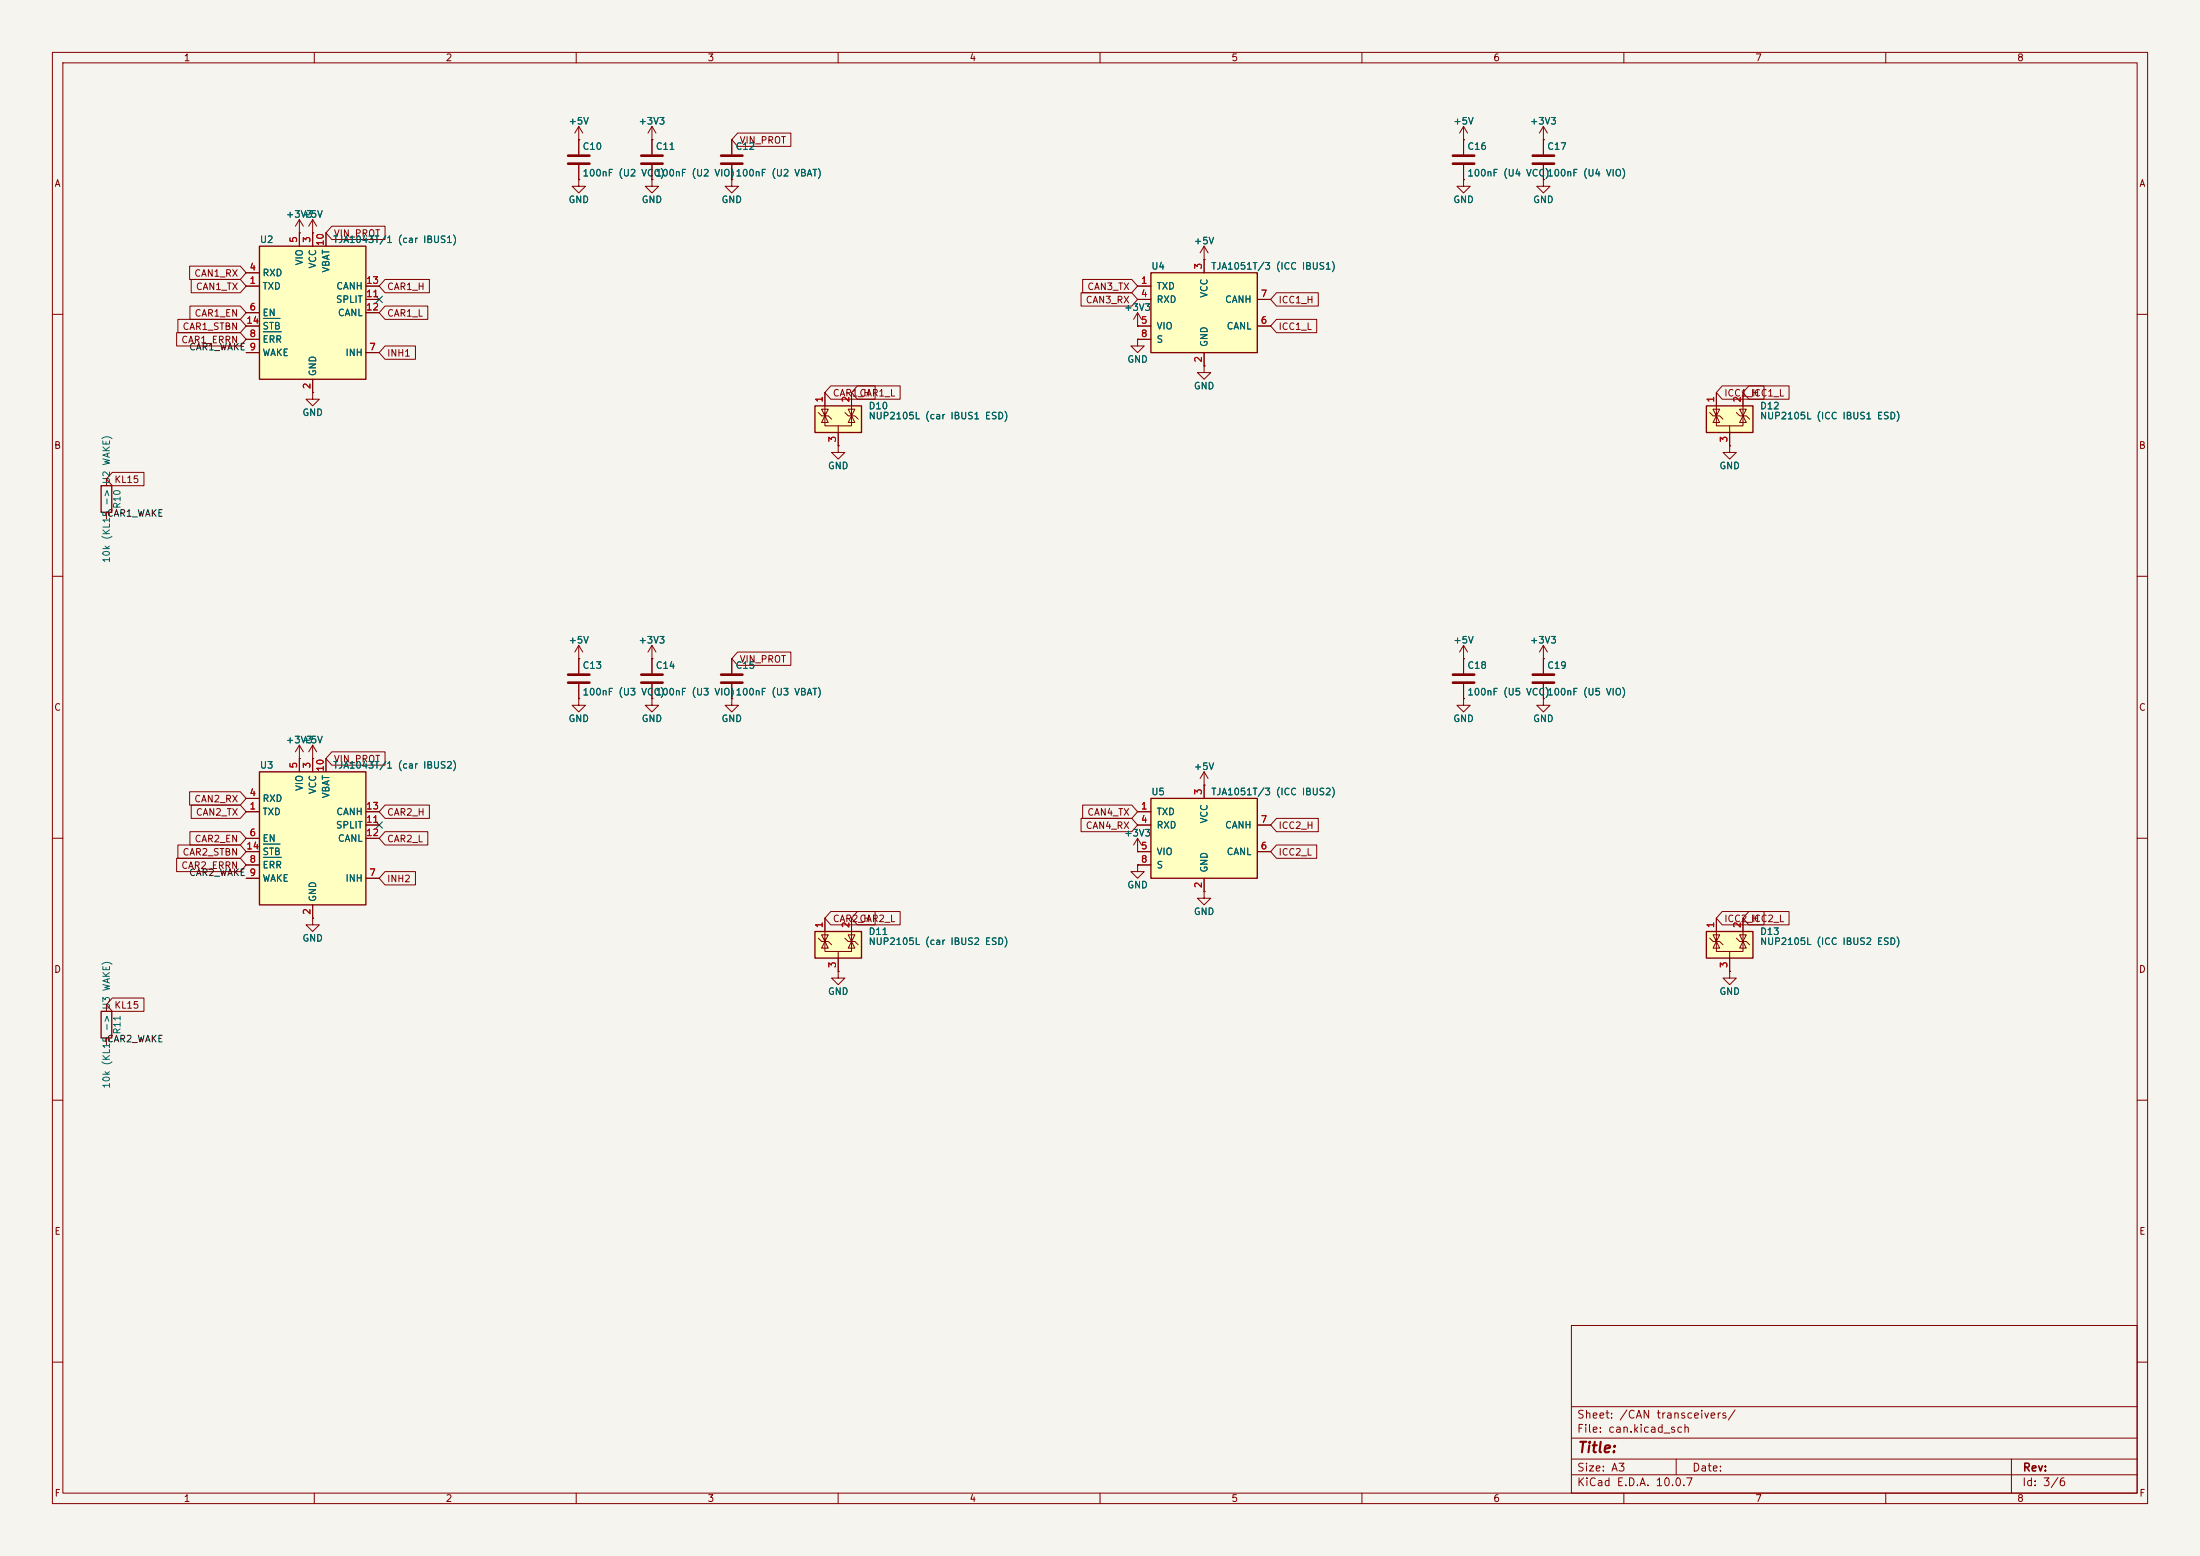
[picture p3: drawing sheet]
<svg xmlns="http://www.w3.org/2000/svg" width="420mm" height="297mm" viewBox="0 0 420 297" stroke-linecap="round" stroke-linejoin="round" font-family="sans-serif">
<path d="M0 0h420v297h-420z" fill="#f5f4ef" stroke="#f5f4ef" stroke-width=".19"/>
<g fill="none" stroke="#840000" stroke-width=".19">
<path d="M10 10h400v277h-400zM12 12h396v273h-396zM60 10v2M110 10v2M160 10v2M210 10v2M260 10v2M310 10v2M360 10v2M139.7 34.3v1.3h1.3l-1.3 1.2-1.3-1.2h1.3M139.7 34.3h.1M279.4 26.7h.1"/>
<path d="M279.4 24.1l-.8 1.3M279.4 24.1l.8 1.3M279.4 24.1v2.6M10 60h2M408 60h2M20.3 91.4v1.3M20.3 97.8v1.3M10 110h2M408 110h2M10 160h2M57.1 144.8h.1M57.1 142.2l-.7 1.3"/>
<path d="M57.1 142.2l.8 1.3M57.1 142.2v2.6M408 160h2M20.3 191.8v1.2M20.3 198.1v1.3M10 210h2M408 210h2M300 253h108v32h-108zM10 260h2M300 278.5h108M300 274.5h108M300 268.5h108"/>
<path d="M320 278.5v3M384 278.5v6.5M408 260h2M60 285v2M110 285v2M160 285v2M210 285v2M260 285v2M300 281.5h108M310 285v2M360 285v2"/>
</g>
<path d="M19.3 92.7h2v5.1h-2zM19.3 193h2v5.1h-2z" fill="none" stroke="#840000" stroke-width=".25"/>
<path d="M49.5 147.3h20.3v25.4h-20.3z" fill="#ffffc2"/>
<path d="M49.5 147.3h20.3v25.4h-20.3z" fill="none" stroke="#840000" stroke-width=".25"/>
<g fill="none" stroke="#840000" stroke-width=".19">
<path d="M110.5 34.3v1.3h1.3l-1.3 1.2-1.3-1.2h1.3M110.5 34.3h.1M110.5 26.7h.1M110.5 24.1v5.4M110.5 31.5v2.8M110.5 24.1l-.8 1.3M110.5 24.1l.8 1.3M124.5 34.3v1.3h1.2l-1.2 1.2-1.3-1.2h1.3M124.5 34.3h.1M124.5 26.7h.1M124.5 24.1v5.4M124.5 31.5v2.8"/>
<path d="M124.5 24.1l-.8 1.3M124.5 24.1l.7 1.3M139.7 26.7v2.8M139.7 31.5v2.8M47 154.9h2.5M47 152.4h2.5M57.1 144.8v2.5M59.7 144.8v2.5M62.2 144.8v2.5M69.8 154.9h2.6M69.8 157.5h2.6M47 160h2.5"/>
<path d="M47 167.6h2.5M47 165.1h2.5M47 162.6h2.5M59.7 175.3v1.2h1.3l-1.3 1.3-1.3-1.3h1.3M59.7 175.3h.1M59.7 172.7v2.6M69.8 160h2.6M69.8 167.6h2.6"/>
</g>
<path d="M50.3 163.7h3.4M50.3 161.1h3.2" fill="none" stroke="#006464" stroke-width=".19"/>
<path d="M108.5 29.7h4M108.5 31.2h4M122.4 29.7h4.1M122.4 31.2h4.1M137.7 29.7h4M137.7 31.2h4" fill="none" stroke="#840000" stroke-width=".51"/>
<path d="M155.6 77.5h8.9v5.1h-8.9z" fill="#ffffc2"/>
<path d="M155.6 77.5h8.9v5.1h-8.9z" fill="none" stroke="#840000" stroke-width=".25"/>
<path d="M156.2 78.7l.6 .7h1.3l.6 .6M157.5 79.4v1.9h5.1v-1.9M157.5 79.4l.6 1.2h-1.3zM157.5 78.7v.7l.6-1.3h-1.3l.7 1.3M157.5 74.9v4.5M161.3 78.7l.6 .7h1.3l.6 .6M161.9 78.1h1.3l-.6 1.3zM162.6 79.4l.6 1.2h-1.3zM162.6 74.9v4.5M160 85.1v1.3h1.3l-1.3 1.2-1.3-1.2h1.3M160 85.1h.1M160 81.3v3.8" fill="none" stroke="#840000" stroke-width=".19"/>
<path d="M155.6 177.8h8.9v5.1h-8.9z" fill="#ffffc2"/>
<path d="M155.6 177.8h8.9v5.1h-8.9z" fill="none" stroke="#840000" stroke-width=".25"/>
<g fill="none" stroke="#840000" stroke-width=".19">
<path d="M330.2 85.1v1.3h1.3l-1.3 1.2-1.3-1.2h1.3M330.2 85.1h.1M110.5 133.4v1.2h1.3l-1.3 1.3-1.3-1.3h1.3M110.5 133.4h.1M110.5 125.7h.1M110.5 123.2v5.3M110.5 130.6v2.8M110.5 123.2l-.8 1.3M110.5 123.2l.8 1.3M124.5 125.7h.1M124.5 133.4v1.2h1.2l-1.2 1.3-1.3-1.3h1.3M124.5 133.4h.1"/>
<path d="M124.5 123.2l-.8 1.3M124.5 123.2l.7 1.3M124.5 123.2v5.3M124.5 130.6v2.8M139.7 133.4v1.2h1.3l-1.3 1.3-1.3-1.3h1.3M139.7 133.4h.1M139.7 125.7v2.8M139.7 130.6v2.8M156.2 179.1l.6 .6h1.3l.6 .6M157.5 179.7v1.9h5.1v-1.9M157.5 179.7l.6 1.3h-1.3zM157.5 179.1v.6l.6-1.3h-1.3l.7 1.3"/>
<path d="M157.5 175.3v4.4M161.3 179.1l.6 .6h1.3l.6 .6M161.9 178.4h1.3l-.6 1.3zM162.6 179.7l.6 1.3h-1.3zM162.6 175.3v4.4M160 185.4v1.3h1.3l-1.3 1.3-1.3-1.3h1.3M160 185.4h.1M160 181.6v3.8M330.2 185.4v1.3h1.3l-1.3 1.3-1.3-1.3h1.3M330.2 185.4h.1"/>
</g>
<path d="M108.5 128.8h4M108.5 130.3h4M122.4 128.8h4.1M122.4 130.3h4.1M137.7 128.8h4M137.7 130.3h4" fill="none" stroke="#840000" stroke-width=".51"/>
<path d="M325.8 177.8h8.8v5.1h-8.8z" fill="#ffffc2"/>
<path d="M325.8 177.8h8.8v5.1h-8.8z" fill="none" stroke="#840000" stroke-width=".25"/>
<path d="M326.4 179.1l.6 .6h1.3l.6 .6M327.7 179.7v1.9h5v-1.9M327.7 179.7l.6 1.3h-1.3zM327.7 179.1v.6l.6-1.3h-1.3l.7 1.3M327.7 175.3v4.4M331.5 179.1l.6 .6h1.3l.6 .6M332.1 178.4h1.3l-.7 1.3zM332.7 179.7l.7 1.3h-1.3zM332.7 175.3v4.4M330.2 181.6v3.8" fill="none" stroke="#840000" stroke-width=".19"/>
<path d="M325.8 77.5h8.8v5.1h-8.8z" fill="#ffffc2"/>
<path d="M325.8 77.5h8.8v5.1h-8.8z" fill="none" stroke="#840000" stroke-width=".25"/>
<path d="M59.7 74.9v1.3h1.3l-1.3 1.3-1.3-1.3h1.3M59.7 74.9h.1M326.4 78.7l.6 .7h1.3l.6 .6M327.7 79.4v1.9h5v-1.9M327.7 79.4l.6 1.2h-1.3zM327.7 78.7v.7l.6-1.3h-1.3l.7 1.3M327.7 74.9v4.5M331.5 78.7l.6 .7h1.3l.6 .6M332.1 78.1h1.3l-.7 1.3zM332.7 79.4l.7 1.2h-1.3zM332.7 74.9v4.5M330.2 81.3v3.8" fill="none" stroke="#840000" stroke-width=".19"/>
<path d="M49.5 47h20.3v25.4h-20.3z" fill="#ffffc2"/>
<path d="M49.5 47h20.3v25.4h-20.3z" fill="none" stroke="#840000" stroke-width=".25"/>
<g fill="none" stroke="#840000" stroke-width=".19">
<path d="M47 54.6h2.5M47 52.1h2.5M47 59.7h2.5M57.1 44.5h.1M57.1 41.9v5.1M57.1 41.9l-.7 1.3M57.1 41.9l.8 1.3M59.7 44.5h.1M59.7 41.9v5.1M59.7 41.9l-.8 1.3M59.7 41.9l.8 1.3M62.2 44.5v2.5"/>
<path d="M69.8 54.6h2.6M69.8 59.7h2.6M69.8 57.2h2.6M217.2 59.7l-.8 1.3M217.2 59.7l.7 1.3M217.2 59.7v2.5M229.9 49.5h.1M229.9 47l-.8 1.3M229.9 47l.7 1.3M229.9 47v2.5M47 67.3h2.5M47 64.8h2.5"/>
<path d="M47 62.2h2.5M59.7 72.4v2.5M69.8 67.3h2.6M217.2 64.8v1.2h1.2l-1.2 1.3-1.3-1.3h1.3M217.2 64.8h.1M217.2 62.2h.1M229.9 69.9v1.2h1.2l-1.2 1.3-1.3-1.3h1.3M229.9 69.9h.1M279.4 125.7h.1M279.4 133.4v1.2h1.3l-1.3 1.3-1.3-1.3h1.3M279.4 133.4h.1M279.4 123.2l-.8 1.3"/>
<path d="M279.4 123.2l.8 1.3M279.4 123.2v5.3M279.4 130.6v2.8M294.6 125.7h.1M294.6 133.4v1.2h1.3l-1.3 1.3-1.2-1.3h1.2M294.6 133.4h.1M294.6 123.2v5.3M294.6 130.6v2.8M294.6 123.2l-.7 1.3M294.6 123.2l.8 1.3"/>
</g>
<path d="M50.3 63.3h3.4M50.3 60.8h3.2" fill="none" stroke="#006464" stroke-width=".19"/>
<path d="M277.4 128.8h4M277.4 130.3h4M292.6 128.8h4.1M292.6 130.3h4.1" fill="none" stroke="#840000" stroke-width=".51"/>
<path d="M219.7 52.1h20.3v15.2h-20.3z" fill="#ffffc2"/>
<path d="M219.7 52.1h20.3v15.2h-20.3z" fill="none" stroke="#840000" stroke-width=".25"/>
<path d="M294.6 34.3v1.3h1.3l-1.3 1.2-1.2-1.2h1.2M294.6 34.3h.1M217.2 54.6h2.5M217.2 57.2h2.5M229.9 49.5v2.6M240 57.2h2.6M217.2 62.2h2.5M217.2 64.8h2.5M229.9 67.3v2.6M240 62.2h2.6" fill="none" stroke="#840000" stroke-width=".19"/>
<path d="M219.7 152.4h20.3v15.2h-20.3z" fill="#ffffc2"/>
<path d="M219.7 152.4h20.3v15.2h-20.3z" fill="none" stroke="#840000" stroke-width=".25"/>
<g fill="none" stroke="#840000" stroke-width=".19">
<path d="M110.5 26.7h.1M110.5 34.3h.1M110.5 26.7v2.8M110.5 31.5v2.8M124.5 26.7h.1M124.5 34.3h.1M124.5 26.7v2.8M124.5 31.5v2.8M139.7 34.3h.1M139.7 26.7v2.8M139.7 31.5v2.8M140.8 25.4h10.2v2.5h-10.2l-1.1-1.2z"/>
<path d="M279.4 34.3v1.3h1.3l-1.3 1.2-1.3-1.2h1.3M279.4 34.3h.1M279.4 26.7h.1M279.4 26.7v2.8M279.4 31.5v2.8M294.6 26.7h.1M294.6 34.3h.1M294.6 24.1l-.7 1.3M294.6 24.1l.8 1.3M294.6 24.1v5.4M294.6 31.5v2.8M36.2 50.8h9.7l1.1 1.3-1.1 1.2h-9.7z"/>
<path d="M36.3 58.4h9.6l1.1 1.3-1.1 1.3h-9.6zM36.5 53.3h9.4l1.1 1.3-1.1 1.3h-9.4zM47 54.6h2.5M47 52.1h2.5M47 59.7h2.5M57.1 44.5h.1M57.1 44.5v2.5M59.7 44.5h.1M59.7 44.5v2.5M62.2 44.5v2.5M63.3 43.2h10.2v2.5h-10.2l-1.1-1.2zM69.8 54.6h2.6"/>
<path d="M69.8 59.7h2.6M69.8 57.2h2.6M73.5 53.3h8.5v2.6h-8.5l-1.1-1.3zM73.5 58.4h8.2v2.6h-8.2l-1.1-1.3zM206.4 55.9h9.7l1.1 1.3-1.1 1.2h-9.7zM206.7 53.3h9.4l1.1 1.3-1.1 1.3h-9.4zM217.2 54.6h2.5M217.2 57.2h2.5M229.9 49.5h.1M229.9 49.5v2.6M240 57.2h2.6M243.7 55.9h8v2.5h-8l-1.1-1.2z"/>
<path d="M33.7 63.5h12.2l1.1 1.3-1.1 1.2h-12.2zM34 61h11.9l1.1 1.2-1.1 1.3h-11.9zM47 67.3h2.5M47 64.8h2.5M47 62.2h2.5M59.7 74.9h.1M59.7 72.4v2.5M69.8 67.3h2.6M73.5 66h5.8v2.6h-5.8l-1.1-1.3zM157.5 74.9v2.6M158.6 73.7h8.5v2.5h-8.5l-1.1-1.3zM162.6 74.9v2.6"/>
<path d="M163.7 73.7h8.1v2.5h-8.1l-1.1-1.3zM217.2 62.2h.1M217.2 64.8h.1M217.2 64.8h2.5M217.2 62.2h2.5M229.9 69.9h.1M229.9 67.3v2.6M240 62.2h2.6M243.7 61h7.7v2.5h-7.7l-1.1-1.3zM327.7 74.9v2.6M328.8 73.7h8v2.5h-8l-1.1-1.3zM332.7 74.9v2.6"/>
<path d="M333.9 73.7h7.6v2.5h-7.6l-1.2-1.3zM21.4 90.2h6.1v2.5h-6.1l-1.1-1.3zM160 85.1h.1M160 82.6v2.5M330.2 85.1h.1M330.2 82.6v2.5M110.5 125.7h.1M110.5 133.4h.1M110.5 125.7v2.8M110.5 130.6v2.8M124.5 133.4h.1M124.5 125.7h.1"/>
<path d="M124.5 125.7v2.8M124.5 130.6v2.8M139.7 133.4h.1M139.7 125.7v2.8M139.7 130.6v2.8M140.8 124.5h10.2v2.5h-10.2l-1.1-1.3zM279.4 125.7h.1M279.4 133.4h.1M279.4 125.7v2.8M279.4 130.6v2.8M294.6 125.7h.1M294.6 133.4h.1"/>
<path d="M294.6 125.7v2.8M294.6 130.6v2.8M36.2 151.1h9.7l1.1 1.3-1.1 1.3h-9.7zM36.3 158.7h9.6l1.1 1.3-1.1 1.3h-9.6zM36.5 153.7h9.4l1.1 1.2-1.1 1.3h-9.4zM47 154.9h2.5M47 152.4h2.5M57.1 144.8h.1M57.1 144.8v2.5M59.7 144.8h.1M59.7 142.2l-.8 1.3M59.7 142.2l.8 1.3"/>
<path d="M59.7 142.2v5.1M62.2 144.8v2.5M63.3 143.5h10.2v2.6h-10.2l-1.1-1.3zM69.8 154.9h2.6M69.8 157.5h2.6M73.5 153.7h8.5v2.5h-8.5l-1.1-1.3zM73.5 158.7h8.2v2.6h-8.2l-1.1-1.3zM206.4 156.2h9.7l1.1 1.3-1.1 1.3h-9.7zM206.7 153.7h9.4l1.1 1.2-1.1 1.3h-9.4zM217.2 154.9h2.5M217.2 157.5h2.5M229.9 149.9h.1"/>
<path d="M229.9 147.3v5.1M229.9 147.3l-.8 1.3M229.9 147.3l.7 1.3M240 157.5h2.6M243.7 156.2h8v2.6h-8l-1.1-1.3zM33.7 163.8h12.2l1.1 1.3-1.1 1.3h-12.2zM34 161.3h11.9l1.1 1.3-1.1 1.2h-11.9zM47 162.6h2.5M47 165.1h2.5M47 160h2.5M47 167.6h2.5M59.7 175.3h.1"/>
<path d="M59.7 172.7v2.6M69.8 160h2.6M69.8 167.6h2.6M73.5 166.4h5.8v2.5h-5.8l-1.1-1.3zM157.5 175.3v2.5M158.6 174h8.5v2.5h-8.5l-1.1-1.2zM162.6 175.3v2.5M163.7 174h8.1v2.5h-8.1l-1.1-1.2zM217.2 162.6h.1M217.2 165.1v1.3h1.2l-1.2 1.2-1.3-1.2h1.3M217.2 165.1h.1M217.2 162.6h2.5"/>
<path d="M217.2 165.1h2.5M217.2 160l-.8 1.3M217.2 160l.7 1.3M217.2 160v2.6M229.9 170.2v1.3h1.2l-1.2 1.2-1.3-1.2h1.3M229.9 170.2h.1M229.9 167.6v2.6M240 162.6h2.6M243.7 161.3h7.7v2.5h-7.7l-1.1-1.2zM327.7 175.3v2.5M328.8 174h8v2.5h-8l-1.1-1.2zM332.7 175.3v2.5"/>
<path d="M333.9 174h7.6v2.5h-7.6l-1.2-1.2zM21.4 190.5h6.1v2.5h-6.1l-1.1-1.2zM160 185.4h.1M160 182.9v2.5M330.2 185.4h.1M330.2 182.9v2.5"/>
</g>
<path d="M277.4 29.7h4M277.4 31.2h4M292.6 29.7h4.1M292.6 31.2h4.1" fill="none" stroke="#840000" stroke-width=".51"/>
<path d="M71.8 56.5l1.2 1.3M73 56.5l-1.2 1.3M71.8 156.9l1.2 1.2M73 156.9l-1.2 1.2" fill="none" stroke="#000084" stroke-width=".19"/>
<path d="M50.3 63.3h3.4M50.3 60.8h3.2M50.3 163.7h3.4M50.3 161.1h3.2" fill="none" stroke="#006464" stroke-width=".19"/>
<text font-size="2" fill="#840000" x="301" y="277.8">Title:</text>
<g font-size="1.5" fill="#840000">
<text x="300.9" y="273.8">File: can.kicad_sch</text>
<text x="300.9" y="271.1">Sheet: /CAN transceivers/</text>
<text x="300.9" y="281.2">Size: A3</text>
<text x="322.9" y="281.2">Date:</text>
<text x="386" y="281.2">Rev:</text>
<text x="300.9" y="284">KiCad E.D.A. 10.0.7</text>
<text x="385.9" y="284">Id: 3/6</text>
</g>
<g font-size="1.3" fill="#840000">
<text x="35" y="12">1</text>
<text x="85" y="12">2</text>
<text x="135" y="12">3</text>
<text x="185" y="12">4</text>
<text x="235" y="12">5</text>
<text x="285" y="12">6</text>
<text x="335" y="12">7</text>
<text x="385" y="12">8</text>
<text x="141.1" y="27.7">VIN_PROT</text>
<text x="10.3" y="36">A</text>
<text x="408.3" y="36">A</text>
<text x="63.6" y="45.5">VIN_PROT</text>
<text x="37" y="53.1">CAN1_RX</text>
<text x="37.3" y="55.7">CAN1_TX</text>
<text x="73.8" y="55.7">CAR1_H</text>
<text x="207.2" y="58.2">CAN3_RX</text>
<text x="207.5" y="55.7">CAN3_TX</text>
<text x="244" y="58.2">ICC1_H</text>
<text x="34.5" y="65.8">CAR1_ERRN</text>
<text x="34.8" y="63.3">CAR1_STBN</text>
<text x="37" y="60.7">CAR1_EN</text>
<text x="73.8" y="60.7">CAR1_L</text>
<text x="244" y="63.3">ICC1_L</text>
<text x="73.8" y="68.4">INH1</text>
<text x="158.9" y="76">CAR1_H</text>
<text x="164" y="76">CAR1_L</text>
<text x="329.1" y="76">ICC1_H</text>
<text x="334.1" y="76">ICC1_L</text>
<text x="10.2" y="86">B</text>
<text x="408.2" y="86">B</text>
<text x="21.7" y="92.5">KL15</text>
<text x="141.1" y="126.8">VIN_PROT</text>
<text x="10.2" y="136">C</text>
<text x="408.2" y="136">C</text>
<text x="63.6" y="145.8">VIN_PROT</text>
<text x="37" y="153.5">CAN2_RX</text>
<text x="37.3" y="156">CAN2_TX</text>
<text x="73.8" y="156">CAR2_H</text>
<text x="207.5" y="156">CAN4_TX</text>
<text x="37" y="161.1">CAR2_EN</text>
<text x="73.8" y="161.1">CAR2_L</text>
<text x="207.2" y="158.5">CAN4_RX</text>
<text x="244" y="158.5">ICC2_H</text>
<text x="34.5" y="166.2">CAR2_ERRN</text>
<text x="34.8" y="163.6">CAR2_STBN</text>
<text x="244" y="163.6">ICC2_L</text>
<text x="73.8" y="168.7">INH2</text>
<text x="158.9" y="176.3">CAR2_H</text>
<text x="164" y="176.3">CAR2_L</text>
<text x="329.1" y="176.3">ICC2_H</text>
<text x="334.1" y="176.3">ICC2_L</text>
<text x="10.2" y="186">D</text>
<text x="408.2" y="186">D</text>
<text x="21.7" y="192.8">KL15</text>
<text x="10.3" y="236">E</text>
<text x="408.3" y="236">E</text>
<text x="10.3" y="286">F</text>
<text x="35" y="287">1</text>
<text x="85" y="287">2</text>
<text x="135" y="287">3</text>
<text x="185" y="287">4</text>
<text x="235" y="287">5</text>
<text x="285" y="287">6</text>
<text x="335" y="287">7</text>
<text x="385" y="287">8</text>
<text x="408.3" y="286">F</text>
</g>
<g font-size="1.3" fill="#006464">
<text x="108.4" y="24.1">+5V</text>
<text x="111.1" y="28.9">C10</text>
<text x="121.8" y="24.1">+3V3</text>
<text x="125.1" y="28.9">C11</text>
<text x="140.3" y="28.9">C12</text>
<text x="277.3" y="24.1">+5V</text>
<text x="280" y="28.9">C16</text>
<text x="292" y="24.1">+3V3</text>
<text x="295.3" y="28.9">C17</text>
<text x="111.1" y="34">100nF (U2 VCC)</text>
<text x="125.1" y="34">100nF (U2 VIO)100nF (U2 VBAT)</text>
<text x="280" y="34">100nF (U4 VCC)</text>
<text x="295.3" y="34">100nF (U4 VIO)</text>
<text x="54.5" y="41.9">+3V3</text>
<text x="57.6" y="41.9">+5V</text>
<text x="108.4" y="39.1">GND</text>
<text x="122.4" y="39.1">GND</text>
<text x="137.6" y="39.1">GND</text>
<text x="277.3" y="39.1">GND</text>
<text x="292.6" y="39.1">GND</text>
<text x="49.5" y="46.7">U2</text>
<text x="63.5" y="46.7">TJA1043T/1 (car IBUS1)</text>
<text x="227.8" y="46.9">+5V</text>
<text x="50" y="53">RXD</text>
<text x="58.1" y="50.7" transform="rotate(-90 58.1 50.7)">VIO</text>
<text x="60.7" y="51.4" transform="rotate(-90 60.7 51.4)">VCC</text>
<text x="63.2" y="52.1" transform="rotate(-90 63.2 52.1)">VBAT</text>
<text x="219.7" y="51.8">U4</text>
<text x="231.1" y="51.8">TJA1051T/3 (ICC IBUS1)</text>
<text x="50" y="55.6">TXD</text>
<text x="64" y="58.1">SPLIT</text>
<text x="64.1" y="55.6">CANH</text>
<text x="214.5" y="59.6">+3V3</text>
<text x="220.7" y="55.6">TXD</text>
<text x="220.7" y="58.1">RXD</text>
<text x="230.8" y="56.9" transform="rotate(-90 230.8 56.9)">VCC</text>
<text x="233.8" y="58.1">CANH</text>
<text x="50" y="60.7">EN</text>
<text x="50" y="65.7">ERR</text>
<text x="50" y="63.2">STB</text>
<text x="64.4" y="60.7">CANL</text>
<text x="220.7" y="63.2">VIO</text>
<text x="220.7" y="65.7">S</text>
<text x="234.1" y="63.2">CANL</text>
<text x="50" y="68.3">WAKE</text>
<text x="60.7" y="71.9" transform="rotate(-90 60.7 71.9)">GND</text>
<text x="65.8" y="68.3">INH</text>
<text x="215.1" y="69.5">GND</text>
<text x="230.8" y="66.3" transform="rotate(-90 230.8 66.3)">GND</text>
<text x="227.8" y="74.6">GND</text>
<text x="57.6" y="79.7">GND</text>
<text x="165.7" y="78.4">D10</text>
<text x="165.7" y="80.3">NUP2105L (car IBUS1 ESD)</text>
<text x="335.9" y="78.4">D12</text>
<text x="335.9" y="80.3">NUP2105L (ICC IBUS1 ESD)</text>
<text x="158" y="89.9">GND</text>
<text x="328.1" y="89.9">GND</text>
<text x="21.3" y="92.5" transform="rotate(-90 21.3 92.5)">U2 WAKE)</text>
<text x="23.3" y="97.2" transform="rotate(-90 23.3 97.2)">R10</text>
<text x="21.3" y="107.6" transform="rotate(-90 21.3 107.6)">10k (KL15 -&gt;</text>
<text x="108.4" y="123.1">+5V</text>
<text x="121.8" y="123.1">+3V3</text>
<text x="277.3" y="123.1">+5V</text>
<text x="292" y="123.1">+3V3</text>
<text x="111.1" y="128">C13</text>
<text x="125.1" y="128">C14</text>
<text x="140.3" y="128">C15</text>
<text x="280" y="128">C18</text>
<text x="295.3" y="128">C19</text>
<text x="111.1" y="133">100nF (U3 VCC)</text>
<text x="125.1" y="133">100nF (U3 VIO)100nF (U3 VBAT)</text>
<text x="280" y="133">100nF (U5 VCC)</text>
<text x="295.3" y="133">100nF (U5 VIO)</text>
<text x="54.5" y="142.2">+3V3</text>
<text x="57.6" y="142.2">+5V</text>
<text x="108.4" y="138.1">GND</text>
<text x="122.4" y="138.1">GND</text>
<text x="137.6" y="138.1">GND</text>
<text x="277.3" y="138.1">GND</text>
<text x="292.6" y="138.1">GND</text>
<text x="49.5" y="147">U3</text>
<text x="63.5" y="147">TJA1043T/1 (car IBUS2)</text>
<text x="227.8" y="147.3">+5V</text>
<text x="50" y="155.9">TXD</text>
<text x="50" y="153.4">RXD</text>
<text x="58.1" y="151.1" transform="rotate(-90 58.1 151.1)">VIO</text>
<text x="60.7" y="151.7" transform="rotate(-90 60.7 151.7)">VCC</text>
<text x="63.2" y="152.5" transform="rotate(-90 63.2 152.5)">VBAT</text>
<text x="64.1" y="155.9">CANH</text>
<text x="219.7" y="152.1">U5</text>
<text x="220.7" y="155.9">TXD</text>
<text x="231.1" y="152.1">TJA1051T/3 (ICC IBUS2)</text>
<text x="50" y="161">EN</text>
<text x="64" y="158.4">SPLIT</text>
<text x="64.4" y="161">CANL</text>
<text x="214.5" y="160">+3V3</text>
<text x="220.7" y="158.4">RXD</text>
<text x="230.8" y="157.3" transform="rotate(-90 230.8 157.3)">VCC</text>
<text x="233.8" y="158.4">CANH</text>
<text x="50" y="166.1">ERR</text>
<text x="50" y="163.5">STB</text>
<text x="220.7" y="163.5">VIO</text>
<text x="220.7" y="166.1">S</text>
<text x="230.8" y="166.7" transform="rotate(-90 230.8 166.7)">GND</text>
<text x="234.1" y="163.5">CANL</text>
<text x="50" y="168.6">WAKE</text>
<text x="60.7" y="172.2" transform="rotate(-90 60.7 172.2)">GND</text>
<text x="65.8" y="168.6">INH</text>
<text x="215.1" y="169.9">GND</text>
<text x="165.7" y="178.8">D11</text>
<text x="227.8" y="175">GND</text>
<text x="335.9" y="178.8">D13</text>
<text x="57.6" y="180">GND</text>
<text x="165.7" y="180.7">NUP2105L (car IBUS2 ESD)</text>
<text x="335.9" y="180.7">NUP2105L (ICC IBUS2 ESD)</text>
<text x="158" y="190.2">GND</text>
<text x="328.1" y="190.2">GND</text>
<text x="21.3" y="192.8" transform="rotate(-90 21.3 192.8)">U3 WAKE)</text>
<text x="23.3" y="197.6" transform="rotate(-90 23.3 197.6)">R11</text>
<text x="21.3" y="207.9" transform="rotate(-90 21.3 207.9)">10k (KL15 -&gt;</text>
</g>
<g font-size="1.3" fill="#a90000">
<text x="57" y="46.5" transform="rotate(-90 57 46.5)">5</text>
<text x="59.6" y="46.5" transform="rotate(-90 59.6 46.5)">3</text>
<text x="62.1" y="47.1" transform="rotate(-90 62.1 47.1)">10</text>
<text x="47.5" y="51.9">4</text>
<text x="229.7" y="51.5" transform="rotate(-90 229.7 51.5)">3</text>
<text x="47.5" y="54.5">1</text>
<text x="47.5" y="59.6">6</text>
<text x="69.8" y="57">11</text>
<text x="69.8" y="59.6">12</text>
<text x="69.8" y="54.5">13</text>
<text x="217.7" y="54.5">1</text>
<text x="217.7" y="57">4</text>
<text x="240.6" y="57">7</text>
<text x="46.9" y="62.1">14</text>
<text x="47.5" y="64.6">8</text>
<text x="217.7" y="62.1">5</text>
<text x="217.7" y="64.6">8</text>
<text x="240.6" y="62.1">6</text>
<text x="47.5" y="67.2">9</text>
<text x="70.4" y="67.2">7</text>
<text x="229.7" y="69.3" transform="rotate(-90 229.7 69.3)">2</text>
<text x="59.6" y="74.4" transform="rotate(-90 59.6 74.4)">2</text>
<text x="157.3" y="76.9" transform="rotate(-90 157.3 76.9)">1</text>
<text x="162.4" y="76.9" transform="rotate(-90 162.4 76.9)">2</text>
<text x="327.5" y="76.9" transform="rotate(-90 327.5 76.9)">1</text>
<text x="332.6" y="76.9" transform="rotate(-90 332.6 76.9)">2</text>
<text x="159.9" y="84.6" transform="rotate(-90 159.9 84.6)">3</text>
<text x="330.1" y="84.6" transform="rotate(-90 330.1 84.6)">3</text>
<text x="57" y="146.8" transform="rotate(-90 57 146.8)">5</text>
<text x="59.6" y="146.8" transform="rotate(-90 59.6 146.8)">3</text>
<text x="62.1" y="147.4" transform="rotate(-90 62.1 147.4)">10</text>
<text x="47.5" y="154.8">1</text>
<text x="47.5" y="152.3">4</text>
<text x="69.8" y="154.8">13</text>
<text x="217.7" y="154.8">1</text>
<text x="229.7" y="151.9" transform="rotate(-90 229.7 151.9)">3</text>
<text x="47.5" y="159.9">6</text>
<text x="69.8" y="157.3">11</text>
<text x="69.8" y="159.9">12</text>
<text x="217.7" y="157.3">4</text>
<text x="240.6" y="157.3">7</text>
<text x="46.9" y="162.4">14</text>
<text x="47.5" y="165">8</text>
<text x="47.5" y="167.5">9</text>
<text x="70.4" y="167.5">7</text>
<text x="217.7" y="162.4">5</text>
<text x="217.7" y="165">8</text>
<text x="240.6" y="162.4">6</text>
<text x="229.7" y="169.6" transform="rotate(-90 229.7 169.6)">2</text>
<text x="59.6" y="174.7" transform="rotate(-90 59.6 174.7)">2</text>
<text x="157.3" y="177.3" transform="rotate(-90 157.3 177.3)">1</text>
<text x="162.4" y="177.3" transform="rotate(-90 162.4 177.3)">2</text>
<text x="327.5" y="177.3" transform="rotate(-90 327.5 177.3)">1</text>
<text x="332.6" y="177.3" transform="rotate(-90 332.6 177.3)">2</text>
<text x="159.9" y="184.9" transform="rotate(-90 159.9 184.9)">3</text>
<text x="330.1" y="184.9" transform="rotate(-90 330.1 184.9)">3</text>
</g>
<g font-size="1.3" fill="#0f0f0f">
<text x="36" y="67.2">CAR1_WAKE 9</text>
<text x="20.3" y="98.9">CAR1_WAKE</text>
<text x="36" y="167.5">CAR2_WAKE 9</text>
<text x="20.3" y="199.3">CAR2_WAKE</text>
</g>
</svg>
